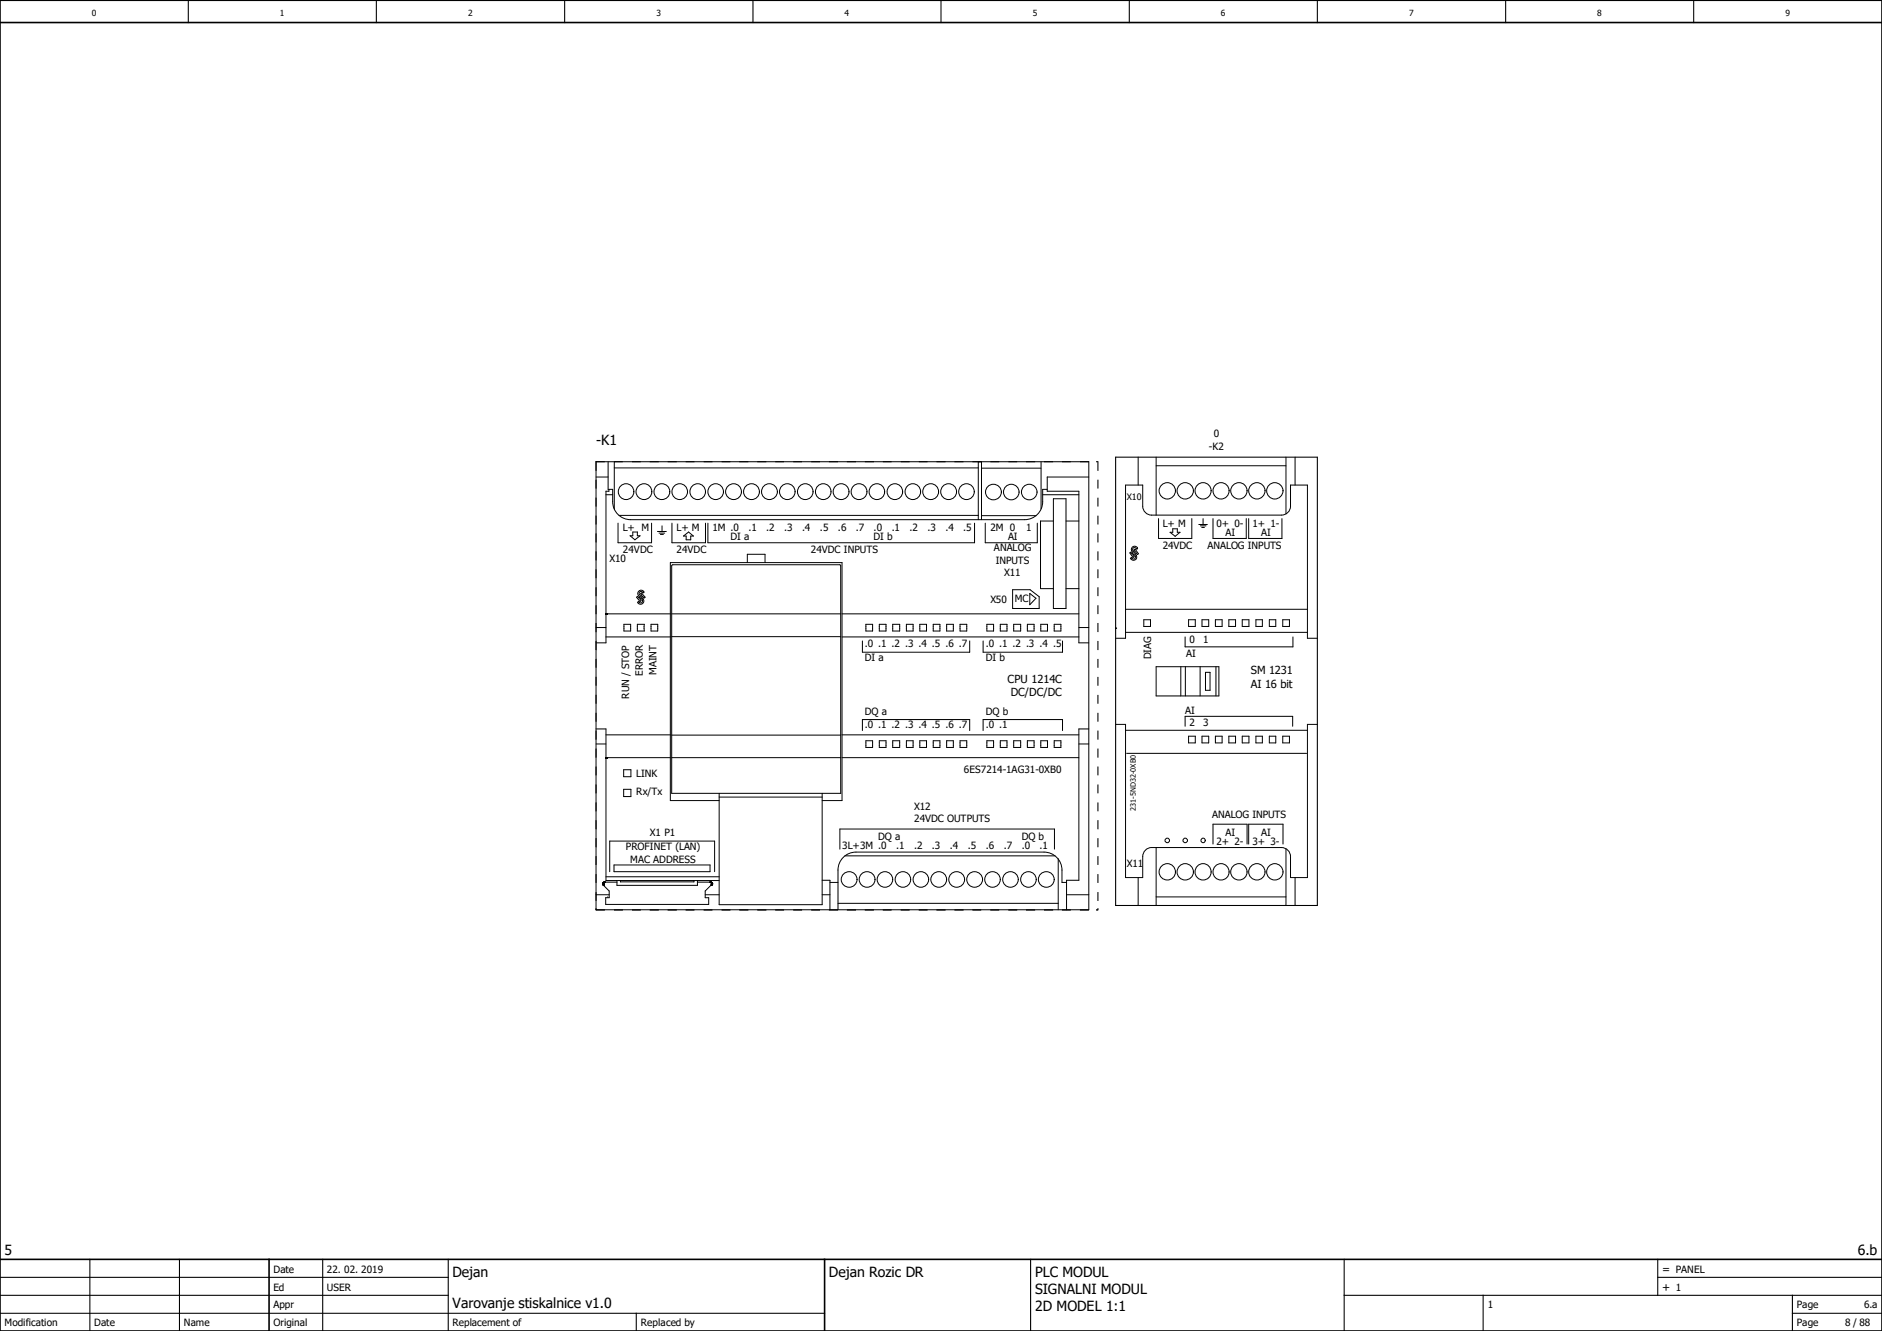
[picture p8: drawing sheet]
<svg xmlns="http://www.w3.org/2000/svg" width="297mm" height="210mm" viewBox="0 0 297 210" stroke-linecap="round" stroke-linejoin="round" font-family="sans-serif">
<path d="M210.1 -.1l-210.1 210.2M0 160.4l70.2 49.6M0 210v.1" fill="none" stroke="#fff" stroke-width=".16"/>
<g fill="none" stroke="#000" stroke-width=".17">
<path d="M29.7 0v3.6M59.4 0v3.6M89.1 0v3.6M118.8 0v3.6M148.5 0v3.6M178.2 0v3.6M207.9 0v3.6M237.6 0v3.6M267.3 0v3.6M176.1 72.1h31.8v70.8h-31.8zM14.2 198.7v11.3M28.3 198.7v11.3"/>
<path d="M50.9 198.7v11.3M70.7 198.7v11.3M162.6 198.7v11.3M212.1 198.7v11.3M261.6 198.7v5.7M0 207.2h130.1M0 204.4h70.7M0 201.5h70.7M100.4 207.2v2.8M212.1 204.4h84.9M234.1 204.4v5.6M261.6 201.5h35.4"/>
<path d="M282.9 207.2h14.1M282.9 204.4v5.6"/>
</g>
<path d="M0 3.6h297M0 0h297v210h-297zM0 198.7h297M42.5 198.7v11.3M130.1 198.7v11.3" fill="none" stroke="#000" stroke-width=".25"/>
<g fill="none" stroke="#000" stroke-width=".16">
<path d="M94.1 75.3h1.9M94.1 72.9h77.7v70.7h-77.7zM95.6 78.1h1.1M96 72.9v4.3h.7v2a2.84 2.84 0 0 0 2.8 2.8h62.2a2.84 2.84 0 0 0 2.8-2.8v-2h.8M96.1 77.2v.3h-.5v23.9h-1.5M96.9 72.9v7.4M96.9 73.8h57.5M154.4 72.9v9.1M154.9 72.9v9.1M154.9 73.9h9.4M164.3 72.9v7.4M164.5 78.1h5.8"/>
<path d="M166.2 78.7h2v17.3h-2zM171.8 75.3h-6.5v2.2h5v23.9h1.5M179.6 72.1v4.4M182.5 72.1v9.2M182.5 73.5h20.4M202.9 72.1v9M204.4 72.1v4.4M94.1 99h1.5M95.6 96.9h.1M95.6 96.9h10.2M95.7 96.9h.1M95.8 96.9h.1"/>
<path d="M97.5 82.5v3.1h5.3v-3.1M97.7 81.3h56.7M98.5 98.5h1v1.1h-1zM99.9 83.9h.7v.6h.4l-.8 .7-.8-.7h.5zM100.6 98.5h1.1v1.1h-1.1zM100.8 93.3a.5 .5 0 0 1 .8 .1l-.1 .2a.31 .31 0 0 0-.5-.2 .31 .31 0 0 0-.1 .4l.2 .3 .2-.2-.2-.2 .1-.1 .6 .6-.2 .2-.2-.3-.1 .1a.59 .59 0 0 1 .3 .6 .59 .59 0 0 1-.4 .5l-.5-.1-.1-.2 .2-.1a.34 .34 0 0 0 .4 .2 .34 .34 0 0 0 .1-.5l-.2-.2-.1 .1 .2 .3-.2 .1-.5-.7 .1-.1 .2 .3 .2-.2-.3-.5zM102.7 98.5h1.1v1.1h-1.1zM103.8 83.9h1.4M104 84.1h.9M104.2 84.3h.5M104.5 83v.9M106 96.9h26.7"/>
<path d="M106 82.5v3.1h5.3v-3.1M106.1 89.2h26.5l.1 36h-26.7zM107.9 84.6l.8-.7 .7 .7h-.4v.6h-.7v-.6zM111.7 82.5v3.1h42.1v-3.1M117.9 88.8v-1.3h2.8v1.3M132.9 96.9h37.4M136.7 98.5h1v1.1h-1zM138.8 98.5h1v1.1h-1zM140.9 98.5h1.1v1.1h-1.1zM143 98.5h1.1v1.1h-1.1zM145.2 98.5h1v1.1h-1zM147.3 98.5h1v1.1h-1z"/>
<path d="M149.4 98.5h1.1v1.1h-1.1zM151.5 98.5h1.1v1.1h-1.1zM154.9 81.4h8.6M155.5 82.5v3.1h8.2v-3.1M155.7 98.5h1.1v1.1h-1.1zM157.9 98.5h1v1.1h-1zM159.8 93h2.8l1.4 1.1v1.9h-4.2zM160 98.5h1.1v1.1h-1.1zM162.1 98.5h1.1v1.1h-1.1zM162.5 93.6l1 .8-1 1zM164.3 98.5h1v1.1h-1zM166.2 82.2h-2v10.7h2"/>
<path d="M166.4 98.5h1v1.1h-1zM168.2 92.9h2.1M168.2 82.2h2.1M170.3 99h1.5M176.1 99.1h.1M177.6 99.8h28.7M177.6 96.1h28.7M178.8 86.3a.5 .5 0 0 1 .7 .2l-.1 .2a.32 .32 0 0 0-.4-.3 .32 .32 0 0 0-.2 .5l.2 .3 .2-.2-.2-.3h.2l.5 .7-.2 .1-.2-.3-.2 .1 .2 .3a.52 .52 0 0 1-.2 .8 .52 .52 0 0 1-.7-.3l.2-.1a.33 .33 0 0 0 .4 .2 .33 .33 0 0 0 .2-.5l-.3-.2h-.1l.2 .3-.2 .2-.5-.8 .2-.1 .1 .3 .2-.1a.65 .65 0 0 1 0-1zM180.5 97.8h1.1v1h-1.1zM182.8 81.8v3.2h5.3v-3.2M185.1 83.4h.7v.6h.4l-.7 .6-.8-.6h.4zM187.6 97.8h1v1h-1z"/>
<path d="M189.2 82.8h1.3M189.4 83h.9M189.7 83.2h.4M189.7 97.8h1.1v1h-1.1zM189.9 81.8v1M191.4 81.8v3.2h5.3v-3.2M191.8 97.8h1.1v1h-1.1zM193.9 97.8h1.1v1h-1.1zM196 97.8h1.1v1h-1.1zM197.1 81.8v3.2h5.2v-3.2M198.2 97.8h1v1h-1zM200.3 97.8h1v1h-1z"/>
<path d="M202.4 97.8h1.1v1h-1.1zM94.1 115h1.5v23.9h17.9M94.1 117.4h1.5M95.6 119.6h.1M95.6 116h10.2M95.6 100.5h10.2M95.7 119.5h.1M95.7 119.6h.1M95.7 119.5h10.1M95.7 119.5v.1M95.8 119.5h.1M106 119.5h26.7"/>
<path d="M106 116h26.7M106 100.5h26.7M132.9 119.5h37.4M132.9 116h37.4M132.9 100.5h37.4M136.1 101.1v1.8h16.9v-1.8M136.1 115.3v-1.8h16.9v1.8M136.7 116.9h1v1h-1zM138.8 116.9h1v1h-1zM140.9 116.9h1.1v1h-1.1zM143 116.9h1.1v1h-1.1zM145.2 116.9h1v1h-1z"/>
<path d="M147.3 116.9h1v1h-1zM149.4 116.9h1.1v1h-1.1zM151.5 116.9h1.1v1h-1.1zM155.2 101.1v1.8h12.5v-1.8M155.2 115.3v-1.8h12.5v1.8M155.7 116.9h1.1v1h-1.1zM157.9 116.9h1v1h-1zM160 116.9h1.1v1h-1.1zM162.1 116.9h1.1v1h-1.1zM164.3 116.9h1v1h-1zM166.4 116.9h1v1h-1zM170.3 117.4h1.5"/>
<path d="M171.8 115h-1.5v23.9h-2v4.7M176.1 100.7h1.5v-24.2h2.7v3.4a1.41 1.41 0 0 0 1.4 1.4h20.5a1.42 1.42 0 0 0 1.5-1.4v-3.4h2.6v24.2h1.6M176.1 114.3h1.5v24.2h2.7v-3.3a1.42 1.42 0 0 1 1.4-1.5h20.5a1.43 1.43 0 0 1 1.5 1.5v3.3h2.6v-24.2h1.6M177.6 115.2h28.7M177.8 118.9h28.4M182.5 105.2h9.9v4.6h-9.9zM186.4 105.2v4.6M187 100.5v1.6h17v-1.6M187 114.6v-1.6h17v1.6M187.1 105.2v4.6M187.6 116.2h1v1h-1zM189.4 105.2v4.6"/>
<path d="M189.7 116.2h1.1v1h-1.1zM190.2 106.1h.8v2.8h-.8zM191.8 116.2h1.1v1h-1.1zM191.9 105.2v4.6M193.9 116.2h1.1v1h-1.1zM196 116.2h1.1v1h-1.1zM198.2 116.2h1v1h-1zM200.3 116.2h1v1h-1zM202.4 116.2h1.1v1h-1.1zM95.1 139.6h.1M95.1 139.5h.1M95.1 139.4h.1"/>
<path d="M95.1 139.4v.2M95.2 139.6h.1M95.2 139.4h.1M95.2 139.3h.1M95.2 139.6l.9 1v1h-.5v1.1h16.2v-1.1h-.5v-1l.9-.9M95.2 139.7h.1M95.2 139.3v.1M95.2 139.2h.1M95.3 139.2h.1M95.3 139.2l-.1 .1M95.3 139.2h2.1M95.4 139.2h.1"/>
<path d="M95.6 138.3h17.9M96.2 137.5v-4.8h16.6v4.8M96.9 136.5h15.2v1h-15.2zM97.4 138.9v.8h12.7v-.8M97.9 138.9v.2h11.6v-.2M98.4 121.5h1.2v1.1h-1.2zM98.4 124.5h1.2v1.2h-1.2zM110.1 139.2h2M112 139.2h.1M112.1 139.2h.1M112.2 139.2h.1M112.2 139.2v.1"/>
<path d="M112.2 139.7h.1M112.2 139.6h.1M112.2 139.3h.1M112.2 139.6v.1M112.3 139.6h.1M112.3 139.4h.1M112.3 139.3h.1M112.3 139.3v.1M112.3 139.5h.1M112.3 139.5v.1M112.3 139.4v.1M113.5 126.3h-7.7v-37.5h27.1v37.5h-3.1"/>
<path d="M113.5 125.2v17.5h16.3v-17.5M113.5 125.8h16.3M129.8 138.9h1.2v4.7M131 139.2h1.2M132.5 134v-3.2h33.9v3.2M133.3 135h33.2M167 135.5v8.1M168.3 139.2h-.7v-1.9a2.84 2.84 0 0 0-2.8-2.8h-29.7a2.84 2.84 0 0 0-2.9 2.8v6.3M179.6 138.5v4.4M182.5 133.7v9.2M191.4 133.2v-3.2h5.4v3.2M197.1 133.2v-3.2h5.4v3.2"/>
<path d="M202.9 133.9v9M204.4 138.5v4.4M94.1 141.2h2M95.9 141.5v.1M111.3 141.2h2.2M129.8 141.2h1.2M132.2 142.5h34.8M168.3 141.2h3.5M182.5 141.5h20.4"/>
<circle cx="98.8" cy="77.6" r="1.24"/>
<circle cx="101.6" cy="77.6" r="1.24"/>
<circle cx="104.5" cy="77.6" r="1.25"/>
<circle cx="107.3" cy="77.6" r="1.24"/>
<circle cx="110.1" cy="77.6" r="1.24"/>
<circle cx="112.9" cy="77.6" r="1.24"/>
<circle cx="115.8" cy="77.6" r="1.24"/>
<circle cx="118.6" cy="77.6" r="1.25"/>
<circle cx="121.4" cy="77.6" r="1.25"/>
<circle cx="124.2" cy="77.6" r="1.24"/>
<circle cx="127.1" cy="77.6" r="1.24"/>
<circle cx="129.9" cy="77.6" r="1.24"/>
<circle cx="132.7" cy="77.6" r="1.25"/>
<circle cx="135.6" cy="77.6" r="1.25"/>
<circle cx="138.4" cy="77.6" r="1.24"/>
<circle cx="141.2" cy="77.6" r="1.24"/>
<circle cx="144" cy="77.6" r="1.24"/>
<circle cx="146.9" cy="77.6" r="1.25"/>
<circle cx="149.7" cy="77.6" r="1.25"/>
<circle cx="152.5" cy="77.6" r="1.24"/>
<circle cx="156.8" cy="77.6" r="1.24"/>
<circle cx="159.6" cy="77.6" r="1.23"/>
<circle cx="162.4" cy="77.6" r="1.23"/>
<circle cx="184.2" cy="77.4" r="1.29"/>
<circle cx="187.1" cy="77.4" r="1.29"/>
<circle cx="189.9" cy="77.4" r="1.28"/>
<circle cx="192.7" cy="77.4" r="1.28"/>
<circle cx="195.5" cy="77.4" r="1.29"/>
<circle cx="198.4" cy="77.4" r="1.29"/>
<circle cx="201.2" cy="77.4" r="1.29"/>
<circle cx="134" cy="138.8" r="1.24"/>
<circle cx="136.9" cy="138.8" r="1.24"/>
<circle cx="139.7" cy="138.8" r="1.23"/>
<circle cx="142.5" cy="138.8" r="1.23"/>
<circle cx="145.3" cy="138.8" r="1.23"/>
<circle cx="148.2" cy="138.8" r="1.23"/>
<circle cx="151" cy="138.8" r="1.24"/>
<circle cx="153.8" cy="138.8" r="1.24"/>
<circle cx="156.6" cy="138.8" r="1.23"/>
<circle cx="159.5" cy="138.8" r="1.23"/>
<circle cx="162.3" cy="138.8" r="1.23"/>
<circle cx="165.1" cy="138.8" r="1.24"/>
<circle cx="184.2" cy="137.6" r="1.29"/>
<circle cx="184.2" cy="132.6" r=".36"/>
<circle cx="187" cy="137.6" r="1.29"/>
<circle cx="187.1" cy="132.6" r=".36"/>
<circle cx="189.8" cy="137.6" r="1.29"/>
<circle cx="189.9" cy="132.6" r=".35"/>
<circle cx="192.7" cy="137.6" r="1.29"/>
<circle cx="195.5" cy="137.6" r="1.29"/>
<circle cx="198.4" cy="137.6" r="1.29"/>
<circle cx="201.2" cy="137.6" r="1.29"/>
</g>
<g fill="#000">
<path d="M173 72.8l.4 .1h-.4zM94 143.3h.1v.4zM173 143.5l.4 .1-.1 .1h-.3zM173.2 143.3h.2l-.1 .4z"/>
<path d="M94 72.9v1.4h.1v-1.4v-.1zM94 75.7v1.4h.1v-1.4zM94 78.5v1.4h.1v-1.4zM94 81.4v1.4h.1v-1.4zM94 84.2v1.4h.1v-1.4zM94 87v1.4h.1v-1.4zM94 89.8v1.4h.1v-1.4zM94 92.7v1.4h.1v-1.4zM94 95.5v1.4h.1v-1.4zM94 98.3v1.4h.1v-1.4zM94 101.1v1.5h.1v-1.5zM94 104v1.4h.1v-1.4zM94 106.8v1.4h.1v-1.4zM94 109.6v1.4h.1v-1.4zM94 112.5v1.4h.1v-1.4zM94 115.3v1.4h.1v-1.4zM94 118.1v1.4h.1v-1.4zM94 120.9v1.4h.1v-1.4zM94 123.8v1.4h.1v-1.4zM94 126.6v1.4h.1v-1.4zM94 129.4v1.5h.1v-1.5zM94 132.2v1.5h.1v-1.5zM94 135.1v1.4h.1v-1.4zM94 137.9v1.4h.1v-1.4zM94 140.8v1.4h.1v-1.4z"/>
<path d="M94.1 72.8l-.1 .1h.1h1.4v-.1zM96.9 72.8v.1h1.4v-.1zM99.7 72.8v.1h1.4v-.1zM102.5 72.8v.1h1.5v-.1zM105.4 72.8v.1h1.4v-.1zM108.2 72.8v.1h1.4v-.1zM111 72.8v.1h1.4v-.1zM113.9 72.8v.1h1.4v-.1zM116.7 72.8v.1h1.4v-.1zM119.5 72.8v.1h1.4v-.1zM122.3 72.8v.1h1.4v-.1zM125.2 72.8v.1h1.4v-.1zM128 72.8v.1h1.4v-.1zM130.8 72.8v.1h1.4v-.1zM133.6 72.8v.1h1.5v-.1zM136.5 72.8v.1h1.4v-.1zM139.3 72.8v.1h1.4v-.1zM142.2 72.8v.1h1.4v-.1zM145 72.8v.1h1.4v-.1zM147.8 72.8v.1h1.4v-.1zM150.6 72.8v.1h1.5v-.1zM153.5 72.8v.1h1.4v-.1zM156.3 72.8v.1h1.4v-.1zM159.1 72.8v.1h1.4v-.1zM161.9 72.8v.1h1.5v-.1zM164.8 72.8v.1h1.4v-.1zM167.6 72.8v.1h1.4v-.1zM170.4 72.8v.1h1.4v-.1z"/>
<path d="M173.2 72.9v1.4h.2v-1.4l-.1-.1zM173.2 75.7v1.4h.2v-1.4zM173.2 78.5v1.4h.2v-1.4zM173.2 81.4v1.4h.2v-1.4zM173.2 84.2v1.4h.2v-1.4zM173.2 87v1.4h.2v-1.4zM173.2 89.8v1.4h.2v-1.4zM173.2 92.7v1.4h.2v-1.4zM173.2 95.5v1.4h.2v-1.4zM173.2 98.3v1.4h.2v-1.4zM173.2 101.1v1.5h.2v-1.5zM173.2 104v1.4h.2v-1.4zM173.2 106.8v1.4h.2v-1.4zM173.2 109.6v1.4h.2v-1.4zM173.2 112.5v1.4h.2v-1.4zM173.2 115.3v1.4h.2v-1.4zM173.2 118.1v1.4h.2v-1.4zM173.2 120.9v1.4h.2v-1.4zM173.2 123.8v1.4h.2v-1.4zM173.2 126.6v1.4h.2v-1.4zM173.2 129.4v1.5h.2v-1.5zM173.2 132.2v1.5h.2v-1.5zM173.2 135.1v1.4h.2v-1.4zM173.2 137.9v1.4h.2v-1.4zM173.2 140.8v1.4h.2v-1.4z"/>
<path d="M94.1 143.5l-.1 .1 .1 .1h1.4v-.2zM96.9 143.5v.2h1.4v-.2zM99.7 143.5v.2h1.4v-.2zM102.5 143.5v.2h1.5v-.2zM105.4 143.5v.2h1.4v-.2zM108.2 143.5v.2h1.4v-.2zM111 143.5v.2h1.4v-.2zM113.9 143.5v.2h1.4v-.2zM116.7 143.5v.2h1.4v-.2zM119.5 143.5v.2h1.4v-.2zM122.3 143.5v.2h1.4v-.2zM125.2 143.5v.2h1.4v-.2zM128 143.5v.2h1.4v-.2zM130.8 143.5v.2h1.4v-.2zM133.6 143.5v.2h1.5v-.2zM136.5 143.5v.2h1.4v-.2zM139.3 143.5v.2h1.4v-.2zM142.2 143.5v.2h1.4v-.2zM145 143.5v.2h1.4v-.2zM147.8 143.5v.2h1.4v-.2zM150.6 143.5v.2h1.5v-.2zM153.5 143.5v.2h1.4v-.2zM156.3 143.5v.2h1.4v-.2zM159.1 143.5v.2h1.4v-.2zM161.9 143.5v.2h1.5v-.2zM164.8 143.5v.2h1.4v-.2zM167.6 143.5v.2h1.4v-.2zM170.4 143.5v.2h1.4v-.2z"/>
</g>
<g font-size="2.2">
<text x="94.1" y="70.2">-K1</text>
<text x=".7" y="198">5</text>
<text x="293.2" y="198">6.b</text>
<text x="71.4" y="201.5">Dejan</text>
<text x="130.8" y="201.5">Dejan Rozic DR</text>
<text x="163.4" y="201.5">PLC MODUL</text>
<text x="71.4" y="206.5">Varovanje stiskalnice v1.0</text>
<text x="163.4" y="204.2">SIGNALNI MODUL</text>
<text x="163.4" y="206.8">2D MODEL 1:1</text>
</g>
<g font-size="1.8">
<text x="159" y="107.8">CPU 1214C</text>
<text x="197.4" y="106.4">SM 1231</text>
<text x="159.5" y="109.9">DC/DC/DC</text>
<text x="197.4" y="108.5">AI 16 bit</text>
<text x="262.3" y="203.7">+ 1</text>
<text x="262.3" y="200.8">= PANEL</text>
</g>
<g font-size="1.6">
<text x="190.8" y="71.1">-K2</text>
<text x="191.6" y="69">0</text>
<text x="98.3" y="83.8">L+ M</text>
<text x="106.8" y="83.8">L+ M</text>
<text x="112.4" y="83.8">1M .0</text>
<text x="118.1" y="83.8">.1</text>
<text x="120.9" y="83.8">.2</text>
<text x="123.7" y="83.8">.3</text>
<text x="126.6" y="83.8">.4</text>
<text x="129.4" y="83.8">.5</text>
<text x="132.2" y="83.8">.6</text>
<text x="135.1" y="83.8">.7</text>
<text x="137.9" y="83.8">.0</text>
<text x="140.7" y="83.8">.1</text>
<text x="143.5" y="83.8">.2</text>
<text x="146.4" y="83.8">.3</text>
<text x="149.2" y="83.8">.4</text>
<text x="152" y="83.8">.5</text>
<text x="156.3" y="83.8">2M 0</text>
<text x="161.9" y="83.8">1</text>
<text x="183.5" y="83.1">L+ M</text>
<text x="192" y="83.1">0+ 0-</text>
<text x="197.7" y="83.1">1+ 1-</text>
<text x="96.2" y="88.7">X10</text>
<text x="98.3" y="87.3">24VDC</text>
<text x="106.8" y="87.3">24VDC</text>
<text x="115.3" y="85.1">DI a</text>
<text x="128" y="87.3">24VDC INPUTS</text>
<text x="137.8" y="85.2">DI b</text>
<text x="156.8" y="87">ANALOG</text>
<text x="157.1" y="88.9">INPUTS</text>
<text x="159.1" y="85.2">AI</text>
<text x="183.5" y="86.6">24VDC</text>
<text x="190.6" y="86.6">ANALOG INPUTS</text>
<text x="193.4" y="84.5">AI</text>
<text x="199.1" y="84.5">AI</text>
<text x="156.3" y="95.1">X50</text>
<text x="158.5" y="90.8">X11</text>
<text x="160.1" y="95">MC</text>
<text x="187.7" y="101.5">0</text>
<text x="189.9" y="101.5">1</text>
<text x="101.4" y="106.7" transform="rotate(-90 101.4 106.7)">ERROR</text>
<text x="103.6" y="106.5" transform="rotate(-90 103.6 106.5)">MAINT</text>
<text x="136.5" y="102.2">.0 .1 .2 .3 .4 .5 .6 .7</text>
<text x="136.5" y="104.3">DI a</text>
<text x="155.6" y="102.2">.0 .1 .2 .3 .4 .5</text>
<text x="155.6" y="104.3">DI b</text>
<text x="181.7" y="104.1" transform="rotate(-90 181.7 104.1)">DIAG</text>
<text x="187.2" y="103.6">AI</text>
<text x="99.3" y="110.2" transform="rotate(-90 99.3 110.2)">RUN / STOP</text>
<text x="136.5" y="112.8">DQ a</text>
<text x="155.6" y="112.8">DQ b</text>
<text x="187" y="112.6">AI</text>
<text x="136.5" y="114.9">.0 .1 .2 .3 .4 .5 .6 .7</text>
<text x="155.6" y="114.9">.0 .1</text>
<text x="187.7" y="114.6">2</text>
<text x="189.9" y="114.6">3</text>
<text x="100.4" y="122.6">LINK</text>
<text x="100.4" y="125.5">Rx/Tx</text>
<text x="152.1" y="122">6ES7214-1AG31-0XB0</text>
<text x="102.5" y="131.9">X1 P1</text>
<text x="144.3" y="127.8">X12</text>
<text x="144.3" y="129.7">24VDC OUTPUTS</text>
<text x="191.3" y="129.1">ANALOG INPUTS</text>
<text x="193.4" y="131.9">AI</text>
<text x="199.1" y="131.9">AI</text>
<text x="98.8" y="134.2">PROFINET (LAN)</text>
<text x="99.4" y="136.1">MAC ADDRESS</text>
<text x="132.9" y="134">3L+3M .0</text>
<text x="138.6" y="132.5">DQ a</text>
<text x="141.4" y="134">.1</text>
<text x="144.3" y="134">.2</text>
<text x="147.1" y="134">.3</text>
<text x="149.9" y="134">.4</text>
<text x="152.7" y="134">.5</text>
<text x="155.6" y="134">.6</text>
<text x="158.4" y="134">.7</text>
<text x="161.2" y="134">.0</text>
<text x="161.2" y="132.5">DQ b</text>
<text x="164" y="134">.1</text>
<text x="177.8" y="136.8">X11</text>
<text x="192" y="133.4">2+ 2-</text>
<text x="197.6" y="133.4">3+ 3-</text>
<text x="43.1" y="203.7">Ed</text>
<text x="43.1" y="200.8">Date</text>
<text x="51.6" y="203.7">USER</text>
<text x="51.6" y="200.8">22. 02. 2019</text>
<text x=".7" y="209.3">Modification</text>
<text x="14.9" y="209.3">Date</text>
<text x="29" y="209.3">Name</text>
<text x="43.1" y="209.3">Original</text>
<text x="43.1" y="206.5">Appr</text>
<text x="71.4" y="209.3">Replacement of</text>
<text x="101.1" y="209.3">Replaced by</text>
<text x="234.8" y="206.5">1</text>
<text x="283.5" y="206.5">Page</text>
<text x="283.5" y="209.3">Page</text>
<text x="291.2" y="209.3">8 / 88</text>
<text x="294.2" y="206.5">6.a</text>
</g>
<text font-size="1.4" x="177.8" y="78.9">X10</text>
<g font-size="1.3">
<text x="14.5" y="2.5">0</text>
<text x="44.2" y="2.5">1</text>
<text x="73.9" y="2.5">2</text>
<text x="103.6" y="2.5">3</text>
<text x="133.3" y="2.5">4</text>
<text x="163" y="2.5">5</text>
<text x="192.7" y="2.5">6</text>
<text x="222.4" y="2.5">7</text>
<text x="252.1" y="2.5">8</text>
<text x="281.8" y="2.5">9</text>
</g>
<text font-size="1.2" x="179.2" y="128" transform="rotate(-90 179.2 128)">231-5ND32-0XB0</text>
</svg>
